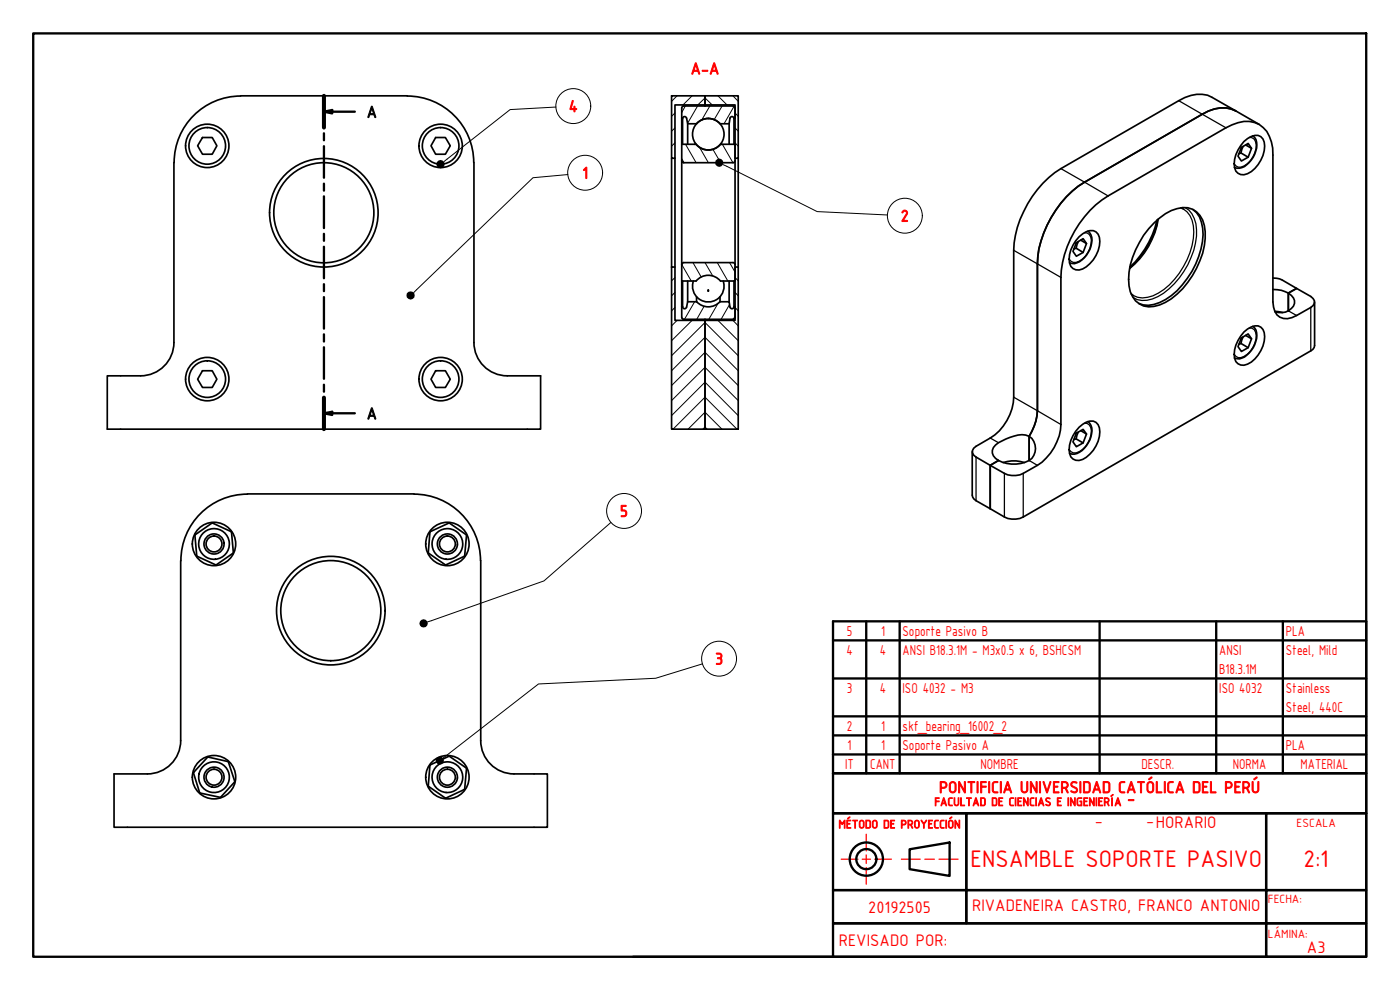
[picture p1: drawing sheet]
<svg xmlns="http://www.w3.org/2000/svg" width="420mm" height="297mm" viewBox="0 0 420 297" stroke-linecap="round" stroke-linejoin="round" font-family="sans-serif">
<!-- layer: Hatch (ISO) -->
<g fill="none" stroke="#000" stroke-width=".3">
<path d="M202.6 38.4l-1.1 1M202.6 33.9l-1.1 1M203.2 28.8l-1.7 1.6M205.7 31.8l-1.1 2M207.7 28.8l-2.7 2.7M209.4 31.8l-3.1 5.3M209.4 31.5l2.2-2.1 2.1 2.1M213 31.8l-2.4 4.3M215.5 28.8l2.7 2.7M216.7 31.8l-2.4 4.1M220 28.8l1.6 1.6M220.3 31.9l-3 5.2"/>
<path d="M220.6 38.4l1 1M220.6 33.9l1 1M202.6 47.4l-.2 .1M202.6 42.8l-1.1 1.1M204.6 47.6l.7 1.2M205.7 43.3l3.2 5.5M210 44.3l2.6 4.5M214 44.9l2.3 3.9M216.8 43.3l3.2 5.5M220.4 43.3l.2 .2M220.6 47.4l.1 .1M220.6 42.8l1 1.1"/>
<path d="M204.6 79.4l2.9 4.9M208 78.8l2.4 4.3M211.6 78.8l2.3 3.9M215.3 78.8l3.1 5.5M218.9 78.8l1.7 2.8M202.6 92.3l-1.1 1M202.6 87.7l-1.1 1.1M202.6 83.3l-1.1 1M203.2 96.1l-1.7 1.7M207.7 96.1l-6.2 6.1M208.5 90.5l-3.1 5.3M211.3 91.9l-2.2 3.9"/>
<path d="M215.5 96.1l6.1 6.1M215.5 91l-2.8 4.8M218.9 91.4l-2.5 4.4M220 96.1l1.6 1.7M220.6 92.3l1 1M220.6 87.7l1 1.1M220.6 83.3l1 1M220.6 94.9l-.5 .8M201.5 115.7l10.1-10 10 10M201.5 111.2l10.1-10 10 10M201.5 106.7l10.1-9.9 10 9.9M201.5 124.7l10.1-10 10 10"/>
<path d="M201.5 120.2l10.1-10 10 10M202 128.8l9.6-9.6 9.6 9.6M206.5 128.8l5.1-5.1 5.1 5.1M210.9 128.8l.7-.7 .6 .7"/>
</g>
<path d="M215.2 36.4l-7.3 4.2M217.1 38.9l-8 4.6M216.5 42.9l-3.6 2.2M212.6 87.3h.1" fill="none" stroke="#fff" stroke-width=".3"/>
<!-- layer: Visible (ISO) -->
<g fill="none" stroke="#000" stroke-width=".51">
<path d="M72.2 28.8h50M72.2 28.8a20 20 0 0 0-19.9 20M122.2 28.8a20 20 0 0 1 20 20M201.5 28.8h10.1v2.7h-9v16h-1.1zM204.6 35.6v48.7h4.3a4.8 4.8 0 0 1 7.3 0M204.9 35.6a.61 .61 0 0 1 .5-.6 .61 .61 0 0 1 .7 .5l.3 1.6h2.6M206.4 37.1v6.2M211.6 28.8h10v18.7h-1v-16h-9zM211.6 31.5v.3M216.1 37.1a4.7 4.7 0 0 0-7 0M218.8 37.1v6.2M220.3 35.6a.61 .61 0 0 0-.6-.6 .61 .61 0 0 0-.6 .5l-.3 1.6h-2.7"/>
<path d="M370.8 33.3a10 10 0 0 0-10 1l-35.3 20.4a31.3 31.3 0 0 0-14.2 24.5v44a15.2 15.2 0 0 1-2.4 7.7M370.8 33.3l-7.1-4.1a9.9 9.9 0 0 0-9.9 1l-35.4 20.4a31.5 31.5 0 0 0-14.2 24.5v44.1a15.4 15.4 0 0 1-7 12.2l-4.3 2.5a1.73 1.73 0 0 0-1.1 1.6 1.73 1.73 0 0 0 1.1 1.6l8.5 4.9a6.3 6.3 0 0 0 5.7 0 17.9 17.9 0 0 0 10.8-11.2l.5-3.4v-44.2a31.1 31.1 0 0 1 14.1-24.4l35.4-20.5a11.6 11.6 0 0 1 8.6-1.5 8.3 8.3 0 0 1 5.5 7.6v46.2a4.7 4.7 0 0 0 3.2 5h1.2a21 21 0 0 0 7.7-3.9 1.72 1.72 0 0 0-.7-2.8l-4.3-2.4-2.4 1.4v5.4M370.8 33.3l7.1 4M52.2 48.8v54a10 10 0 0 1-10 10M60.8 41.3h2.9l1.4 2.4-1.4 2.6h-2.9l-1.5-2.6zM130.7 41.3h3l1.4 2.4-1.4 2.6h-3l-1.4-2.6zM142.2 48.8v54a10 10 0 0 0 10 10h10v16h-130v-16h10M201.5 47.5v32.6M202.6 47.5v32.6M204.6 48.2l.2 .4 .4 .2h14.8l.4-.2 .2-.4M204.9 43.3v-7.7h-.3v-3.2l.2-.4 .4-.2h14.8l.4 .2 .2 .4v3.2h-.3v7.7M208.7 43.1l-.2 .2"/>
<path d="M216.2 43.3a4.7 4.7 0 0 1-7.3 0h-4.3M216.3 43.3h4.3v41h-4.3M216.4 43.1l.2 .2M221.6 47.5v32.6M371.8 46.2l.6-.3 2.2 1.3M372.6 44.2l2-1.2 1 1.5-1 2.7-2 1.1-1.1-1.5zM373.1 43.9l-.7 2M373.3 42.5a5.4 5.4 0 0 1 4.3-1.9 2.93 2.93 0 0 1 1.9 3.3 9.3 9.3 0 0 1-6.2 8.5 2.72 2.72 0 0 1-2.9-3.3 10.2 10.2 0 0 1 2.9-6.6zM373.8 43.5l1.8 1M376 40.8a3.9 3.9 0 0 1 .9 4.5 7.2 7.2 0 0 1-4.9 5.2l-1.5-.2M220.6 79.4l-.2-.4-.4-.2h-14.8l-.4 .2-.2 .4M322.3 74.7l.7-.2 2.1 1.2"/>
<path d="M323 72.8l2.1-1.2 1 1.5-1 2.6-2.1 1.2-1-1.5zM323.6 72.5l-.6 2M323.8 71a5.2 5.2 0 0 1 4.3-1.8 2.93 2.93 0 0 1 2 3.2 9.3 9.3 0 0 1-6.3 8.6 2.72 2.72 0 0 1-2.9-3.2 9.9 9.9 0 0 1 2.9-6.8zM324.4 72.1l1.7 1M326.5 69.3a4.9 4.9 0 0 1 .1 6.4 6.6 6.6 0 0 1-4.1 3.4l-1.5-.2M346.3 66.9a12.6 12.6 0 0 1 10.2-4.6 6.9 6.9 0 0 1 5.2 7.2 25 25 0 0 1-11.9 21.2 8 8 0 0 1-7.9 .5 8 8 0 0 1-3.2-7.4 25.8 25.8 0 0 1 7.6-16.9zM347.2 66.1a27.6 27.6 0 0 1-8.1 14M347.4 65.8a24.8 24.8 0 0 1-8.4 14.6M354.4 62.3l.8 .4M358 62.9a7.3 7.3 0 0 1 2.9 5.5 24.6 24.6 0 0 1-11.1 21.5 9 9 0 0 1-8 1.1M201.5 80.1h1.1v16h9v32.7h-10.1zM204.6 84.3v7.7"/>
<path d="M204.9 84.3v7.7h-.3v3.2l.2 .4 .4 .2h14.8l.4-.2 .2-.4v-3.2h-.3v-7.7M206.4 90.5l-.4 1.6a.6 .6 0 0 1-.6 .5 .6 .6 0 0 1-.5-.6M206.4 84.3v6.2M208.1 84.3a4.7 4.7 0 0 0 4.5 6.3 4.7 4.7 0 0 0 4.4-6.3M209 89.1v1.4h-2.6M209.1 90.5a4.7 4.7 0 0 0 7 0M211.6 95.8v.3M212.5 87.3v-.3l.1 .3M216.1 89.1v1.4h2.7l.3 1.6a.6 .6 0 0 0 .6 .5 .6 .6 0 0 0 .6-.6M218.8 84.3v6.2M220.6 80.1h1v48.7h-10v-32.7h9zM339.5 88.2l.7 .5"/>
<path d="M373.3 99.6a5.4 5.4 0 0 1 4.3-1.8 2.93 2.93 0 0 1 1.9 3.2 9.3 9.3 0 0 1-6.2 8.6 2.71 2.71 0 0 1-2.9-3.3 10.1 10.1 0 0 1 2.9-6.7zM376 97.9a3.9 3.9 0 0 1 .9 4.6 7.4 7.4 0 0 1-4.9 5.2l-1.5-.3M382 86.9a7.4 7.4 0 0 1 6.2 2.5 2.38 2.38 0 0 1-.7 3.2l-.8 .7M382 83.4l2 .3 5.1 2.8-2.4 1.4v5.4M382.6 93.4l2.3 .4M386.7 93.3a5.7 5.7 0 0 1-4 .3M394.5 90.6v13.1l-.5 1.1-86.9 50.3a6.3 6.3 0 0 1-5.7 0l-4.2-2.5M60.8 111.2h2.9l1.4 2.6-1.4 2.5h-2.9l-1.5-2.5zM130.7 111.2h3l1.4 2.6-1.4 2.5h-3l-1.4-2.5zM371.8 103.3l.6-.3 2.2 1.3M372.6 101.4l2-1.2 1 1.4-1 2.7-2 1.2-1.1-1.5zM373.1 101.1l-.7 1.9"/>
<path d="M373.8 100.6l1.8 1M291.8 135.5l.1 13.6 1 1.1 4.3 2.4M299.7 138.2l-2.5 1.4v13M299.7 138.2a10.1 10.1 0 0 0 9.2 0M301.1 138.8a10 10 0 0 1 6.4 0M308.9 130.9a4.4 4.4 0 0 1 0 7.3M308.9 130.9a8.5 8.5 0 0 0-7.1 .8 6.3 6.3 0 0 0-4 3.4 2.99 2.99 0 0 0 1.9 3.1M308.9 130.9v7.3M322.3 131.9l.7-.2 2.1 1.2M323 130l2.1-1.2 1 1.4-1 2.7-2.1 1.1-1-1.4zM323.6 129.7l-.6 2M323.8 128.2a5.2 5.2 0 0 1 4.3-1.8 2.93 2.93 0 0 1 2 3.2 9.3 9.3 0 0 1-6.3 8.6 2.72 2.72 0 0 1-2.9-3.3 9.9 9.9 0 0 1 2.9-6.7z"/>
<path d="M324.4 129.2l1.7 1M326.5 126.5a4.9 4.9 0 0 1 .1 6.4 5.7 5.7 0 0 1-4.9 3.4l-.7-.3M74.2 148.2h50.1M74.3 148.3a20 20 0 0 0-20 19.9M124.2 148.3a20 20 0 0 1 20 19.9M129 159.6l5.8-2.7 5.2 3.6-.6 6.4-5.7 2.6-5.2-3.6zM54.2 168.2v54a10 10 0 0 1-10 10M58.5 160.5l5.2-3.6 5.8 2.7 .5 6.3-5.2 3.6-5.7-2.6zM144.3 168.2v54a10 10 0 0 0 9.9 10h10.1v16h-130.1v-16h10.1M62.4 227.1l6.1 1.4 2 6.1-4.3 4.7-6.3-1.4-1.9-6.1zM129 229.5l5.8-2.6 5.2 3.6-.6 6.3-5.7 2.7-5.2-3.6z"/>
<circle cx="62.2" cy="43.8" r="5.5"/>
<circle cx="62.2" cy="43.8" r="6.5"/>
<circle cx="132.2" cy="43.8" r="5.5"/>
<circle cx="132.2" cy="43.8" r="6.5"/>
<circle cx="212.6" cy="40.3" r="4.7"/>
<circle cx="97.2" cy="63.8" r="15"/>
<circle cx="97.2" cy="63.8" r="16.3"/>
<circle cx="212.6" cy="87.3" r=".03"/>
<circle cx="62.2" cy="113.7" r="5.5"/>
<circle cx="62.2" cy="113.7" r="6.5"/>
<circle cx="132.2" cy="113.7" r="5.5"/>
<circle cx="132.2" cy="113.7" r="6.5"/>
<circle cx="64.2" cy="163.2" r="2.38"/>
<circle cx="64.2" cy="163.2" r="3"/>
<circle cx="64.2" cy="163.2" r="4.6"/>
<circle cx="64.2" cy="163.2" r="6.5"/>
<circle cx="134.3" cy="163.2" r="2.38"/>
<circle cx="134.3" cy="163.2" r="3"/>
<circle cx="134.3" cy="163.2" r="4.6"/>
<circle cx="134.3" cy="163.2" r="6.5"/>
<circle cx="99.3" cy="183.2" r="16.3"/>
<circle cx="99.3" cy="183.2" r="15"/>
<circle cx="64.2" cy="233.2" r="2.38"/>
<circle cx="64.2" cy="233.2" r="3"/>
<circle cx="64.2" cy="233.2" r="4.6"/>
<circle cx="64.2" cy="233.2" r="6.5"/>
<circle cx="134.3" cy="233.2" r="2.38"/>
<circle cx="134.3" cy="233.2" r="3"/>
<circle cx="134.3" cy="233.2" r="4.6"/>
<circle cx="134.3" cy="233.2" r="6.5"/>
</g>
<!-- layer: Visible Narrow (ISO) -->
<g fill="none" stroke="#000" stroke-width=".38">
<path d="M353.8 30.2l14.1 8.1M318.4 50.6l14.1 8.2M374.9 41.2a1.99 1.99 0 0 1 2.1 2.3 7.3 7.3 0 0 1-4.6 6.7h-.8l-.7-.4-.5-.7M304.2 75.1l14.2 8.1M325.4 69.8a1.98 1.98 0 0 1 2.1 2.3 7.3 7.3 0 0 1-4.5 6.6h-.9l-.7-.4-.5-.6M347.7 65.6a23.9 23.9 0 0 1-8.7 15.1M355.2 62.7a7.1 7.1 0 0 1 3.1 6.9 23.6 23.6 0 0 1-10.6 18.3 8 8 0 0 1-7.5 .8M355.7 62.3a7.1 7.1 0 0 1 3.4 6.6 23.7 23.7 0 0 1-11.6 20.1 7.5 7.5 0 0 1-7.5 .3M374.9 98.4a1.91 1.91 0 0 1 2.1 2.2 7.3 7.3 0 0 1-4.6 6.7h-.8l-.7-.4-.5-.6M386.7 93.3l2.4 1.4M393.4 92.3v13M304.2 119.2l14.2 8.2"/>
<path d="M292.9 137.1v13.1M297.2 131.4l2.5 1.4M308.9 138.2l2.4 1.4M325.4 127a1.98 1.98 0 0 1 2.1 2.2 7.3 7.3 0 0 1-4.5 6.7h-.9l-.7-.4-.5-.6M301.4 142v13.1M307.1 142v13.1"/>
</g>
<!-- layer: Section Line (ISO) -->
<g fill="none" stroke="#000" stroke-width=".7">
<path d="M97.2 33.5l2.5-.5v1zM97.2 28.8v9.5M97.2 40v2.1M97.2 33.5h9.3M97.2 43.9v9.4M97.2 55.1v2.1M97.2 58.9v9.5M97.2 70.2v2M97.2 74v9.5M97.2 85.3v2.1M97.2 89.1v9.5M97.2 100.3v2.2"/>
<path d="M97.2 104.2v9.5M97.2 115.4v2.1M97.2 119.3v9.5M97.2 124l2.5-.4v.9zM97.2 124h9.3"/>
</g>
<path d="M97.2 28.8v9.5M97.2 119.3v9.5" fill="none" stroke="#000" stroke-width="1.2"/>
<g fill="#000">
<path d="M97.2 33.5l2.5-.5v1z" fill-rule="evenodd"/>
<path d="M97.2 124l2.5-.4v.9z" fill-rule="evenodd"/>
</g>
<!-- layer: Border (ISO) -->
<g fill="none" stroke="#000" stroke-width=".7">
<path d="M10 10h400v277.1h-400zM250 192.1h160M260 186.4v45.6M270 186.4v45.6M330 186.4v45.6M365 186.4v45.6M385 186.4v45.6M250 203.6h160M250 214.9h160M250 226.4h160v-40h-160v45.6M250 232h160v12h-160zM250 220.6h160"/>
<path d="M410 226.4v5.6h-160M250 244h40v23.1h-40zM273 254.8l12-2v10l-12-2zM290 244h90v23.1h-90zM380 244h30v23.1h-30zM250 277h130v10.1h-130zM250 267.1h40v9.9h-40zM290 267.1h90v9.9h30v-9.9h-30v9.9h-90zM380 277h30v10.1h-30zM190 287.1h60"/>
<circle cx="260" cy="257.8" r="5"/>
<circle cx="260" cy="257.8" r="3"/>
</g>
<path d="M252.5 257.8h5M258.8 257.8h2.4M260 250.3v5M260 256.5v2.6M262.5 257.8h5M270.5 257.8h5.7M277.6 257.8h2.8M281.8 257.8h5.7M260 260.3v5" fill="none" stroke="#f00" stroke-width=".38"/>
<!-- layer: Symbol (ISO) -->
<g fill="none" stroke="#000" stroke-width=".3">
<path d="M166.9 32.1l-13.8 .8-19.9 15.6M170.4 52.4l-10.4 .9-35.9 34.5M217 49.4l28.2 14.1 21.1 1M183.3 156.8l-20 17.5-35 12.3M210.8 199.2l-14 4.3-35.2 1.7-28.6 22.2"/>
<circle cx="172.1" cy="31.8" r="5.2"/>
<circle cx="175.6" cy="51.8" r="5.2"/>
<circle cx="271.6" cy="64.7" r="5.2"/>
<circle cx="187.3" cy="153.3" r="5.2"/>
<circle cx="215.8" cy="197.6" r="5.2"/>
</g>
<g fill="#000">
<circle cx="132.2" cy="49.3" r="1.26"/>
<circle cx="215.9" cy="48.8" r="1.24"/>
<circle cx="123.2" cy="88.6" r="1.24"/>
<circle cx="127.1" cy="187.1" r="1.26"/>
<circle cx="132" cy="228.2" r="1.24"/>
</g>
<g font-size="7.7" fill="#f00">
<text x="291.3" y="260.3">ENSAMBLE SOPORTE PASIVO</text>
<text x="391.2" y="260.3">2:1</text>
</g>
<g font-size="5.4" fill="#f00">
<text x="328.5" y="247.8">-</text>
<text x="344" y="247.8">-HORARIO</text>
<text x="260.5" y="273.8">20192505</text>
<text x="291.7" y="273.4">RIVADENEIRA CASTRO, FRANCO ANTONIO</text>
<text x="251.7" y="283.8">REVISADO POR:</text>
<text x="392.2" y="286.1">A3</text>
</g>
<g font-size="5.3" fill="#f00">
<text x="207.3" y="22.3">A-A</text>
<text x="170.7" y="33.6">4</text>
<text x="174.8" y="53.6">1</text>
<text x="270.3" y="66.5">2</text>
<text x="186.1" y="155.1">5</text>
<text x="214.6" y="199.4">3</text>
<text x="281.8" y="237.9">PONTIFICIA UNIVERSIDAD CATÓLICA DEL PERÚ</text>
<text x="338.3" y="241.1">-</text>
</g>
<g font-size="5.3">
<text x="110" y="35.3">A</text>
<text x="110" y="125.8">A</text>
</g>
<g font-size="4.6" fill="#f00">
<text x="254.2" y="190.8">5</text>
<text x="264.4" y="190.8">1</text>
<text x="270.9" y="190.8">Soporte Pasivo B</text>
<text x="385.9" y="190.8">PLA</text>
<text x="254.1" y="196.5">4</text>
<text x="264" y="196.5">4</text>
<text x="270.9" y="196.5">ANSI B18.3.1M - M3x0.5 x 6, BSHCSM</text>
<text x="365.9" y="196.5">ANSI</text>
<text x="385.9" y="196.5">Steel, Mild</text>
<text x="365.9" y="202.2">B18.3.1M</text>
<text x="254.2" y="207.9">3</text>
<text x="264" y="207.9">4</text>
<text x="270.9" y="207.9">ISO 4032 - M3</text>
<text x="365.9" y="207.9">ISO 4032</text>
<text x="385.9" y="207.9">Stainless</text>
<text x="385.9" y="213.6">Steel, 440C</text>
<text x="254.2" y="219.3">2</text>
<text x="264.4" y="219.3">1</text>
<text x="270.9" y="219.3">skf_bearing_16002_2</text>
<text x="254.4" y="225">1</text>
<text x="264.4" y="225">1</text>
<text x="270.9" y="225">Soporte Pasivo A</text>
<text x="385.9" y="225">PLA</text>
<text x="253.7" y="230.7">IT</text>
<text x="261.2" y="230.7">CANT</text>
<text x="294.3" y="230.7">NOMBRE</text>
<text x="342.6" y="230.7">DESCR.</text>
<text x="370" y="230.7">NORMA</text>
<text x="390.3" y="230.7">MATERIAL</text>
</g>
<g font-size="3.9" fill="#f00">
<text x="389.1" y="248">ESCALA</text>
<text x="380.5" y="271.1">FECHA:</text>
<text x="380.5" y="281.5">LÁMINA:</text>
</g>
<g font-size="3.8" fill="#f00">
<text x="280.4" y="241.8">FACULTAD DE CIENCIAS E INGENIERÍA</text>
<text x="251.7" y="248.5">MÉTODO DE PROYECCIÓN</text>
</g>
</svg>
